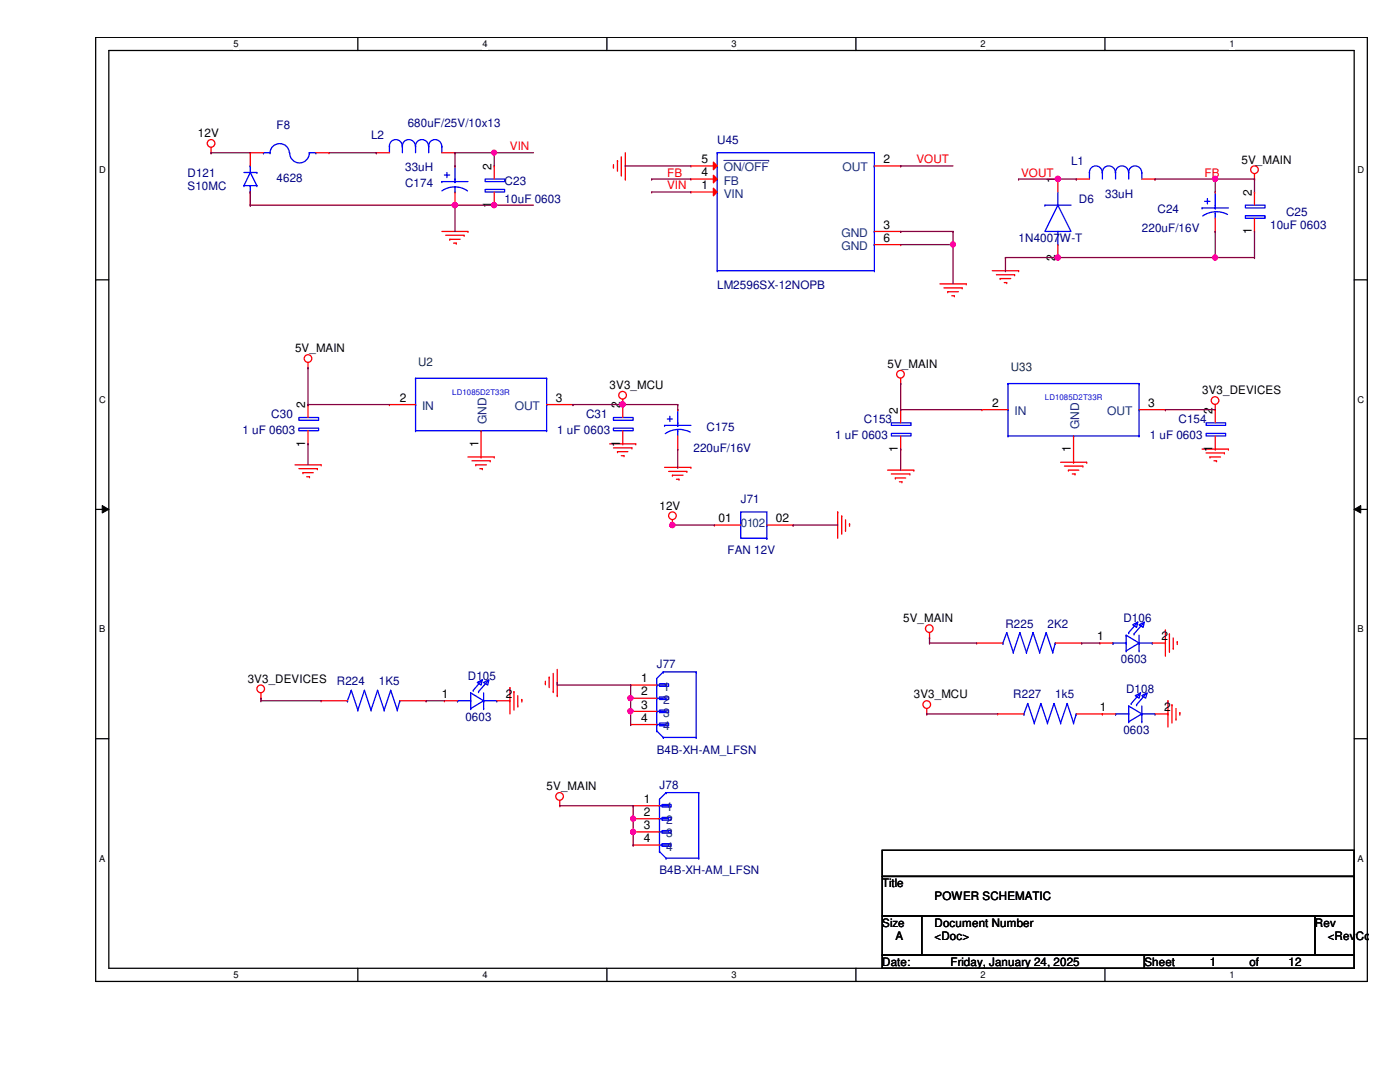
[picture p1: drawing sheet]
<svg xmlns="http://www.w3.org/2000/svg" width="279mm" height="216mm" viewBox="0 0 279 216" stroke-linecap="round" stroke-linejoin="round" font-family="sans-serif">
<path d="M19.1 7.5h253.8v188.3h-253.8zM21.7 10.1h248.6v183.1h-248.6z" fill="none" stroke="#000" stroke-width=".25"/>
<g fill="#fff">
<path d="M46.6 7.7h1v2.1h-1z"/>
<path d="M46.6 193.5h1v2.1h-1z"/>
</g>
<path d="M71.4 7.5v2.6M71.4 193.2v2.6" fill="none" stroke="#000" stroke-width=".25"/>
<g fill="#fff">
<path d="M96.3 7.7h1v2.1h-1z"/>
<path d="M96.3 193.5h1v2.1h-1z"/>
</g>
<path d="M121.1 7.5v2.6M121.1 193.2v2.6" fill="none" stroke="#000" stroke-width=".25"/>
<g fill="#fff">
<path d="M146 7.7h1v2.1h-1z"/>
<path d="M146 193.5h1v2.1h-1z"/>
</g>
<path d="M170.8 7.5v2.6M170.8 193.2v2.6" fill="none" stroke="#000" stroke-width=".25"/>
<g fill="#fff">
<path d="M195.7 7.7h1v2.1h-1z"/>
<path d="M195.7 193.5h1v2.1h-1z"/>
</g>
<path d="M220.5 7.5v2.6M220.5 193.2v2.6" fill="none" stroke="#000" stroke-width=".25"/>
<g fill="#fff">
<path d="M245.4 7.7h1v2.1h-1z"/>
<path d="M245.4 193.5h1v2.1h-1z"/>
<path d="M19.8 32.9h1.3v2.1h-1.3z"/>
<path d="M270.9 32.9h1.3v2.1h-1.3z"/>
<path d="M19.8 78.7h1.3v2.1h-1.3z"/>
<path d="M270.9 78.7h1.3v2.1h-1.3z"/>
</g>
<path d="M19.1 55.8h2.6M270.3 55.8h2.6" fill="none" stroke="#000" stroke-width=".25"/>
<g fill="#fff">
<path d="M19.8 124.5h1.2v2.1h-1.2z"/>
<path d="M270.9 124.5h1.3v2.1h-1.3z"/>
</g>
<path d="M19.1 101.6h2.6M270.3 101.6h2.6" fill="none" stroke="#000" stroke-width=".25"/>
<path d="M20.4 100.9l1.3 .7-1.3 .8zM270.3 101.6l1.3-.7v1.5z" fill="#000"/>
<path d="M20.4 100.9l1.3 .7-1.3 .8zM270.3 101.6l1.3-.7v1.5z" fill="none" stroke="#000" stroke-width=".2"/>
<g fill="#fff">
<path d="M19.8 170.3h1.2v2h-1.2z"/>
<path d="M270.9 170.3h1.3v2h-1.3z"/>
</g>
<path d="M19.1 147.4h2.6M270.3 147.4h2.6M176.1 169.7h94.2v5.2h-94.2zM176.1 174.9h94.2v7.9h-94.2zM176.1 182.8h7.8v7.8h-7.8zM176.1 190.6h52.3v2.6h-52.3zM183.9 182.8h78.5v7.8h-78.5zM228.4 190.6h41.9v2.6h-41.9zM262.4 182.8h7.9v7.8h-7.9z" fill="none" stroke="#000" stroke-width=".25"/>
<g fill="none" stroke="#f00" stroke-width=".25">
<path d="M42.1 30.5h.1M42.1 29.4v1.1M50 30.5h.1M50 30.5v2.6M50 38.3v2.6M98.6 33.1h.1M98.6 33.1v2.6M98.6 38.3v2.6M122.4 33.4h.1M122.4 32.9v.5M123.2 32h.1M123.2 32v2.2"/>
<path d="M124 34.9h.1M124 31.3v3.6M124.8 35.7h.1M124.8 30.5v5.2M250.4 35.7h.1M250.4 38.3h.1M250.4 34.7v1M250.4 38.3v2.6M50 40.9h.1M88.2 46.2h5.2M88.9 46.9h3.7M89.7 47.8h.1"/>
<path d="M89.7 47.8h2.1M90.5 48.5h.6M91.1 48.5h.1M92.6 46.9h.1M93.4 46.2h.1M98.6 40.9h.1M187.6 56.6h5.2M188.4 57.4h3.6M189.1 58.2h.1M189.1 58.2h2.2M189.9 59h.6M190.5 59h.1"/>
<path d="M192 57.4h.1M192.8 56.6h.1M198 54h5.3M198.8 54.8h3.7M199.6 55.6h.1M199.6 55.6h2.1M200.4 56.4h.5M200.9 56.4h.1M202.5 54.8h.1M203.3 54h.1M250.4 46.2h.1M250.4 43.6v2.6"/>
<path d="M61.5 73.4h.1M61.5 72.3v1.1M124.3 79.7v3.6M179.7 76.5h.1M179.7 75.5v1M58.9 92.8h5.2M59.6 93.5h3.7M60.5 94.3h.1M60.5 94.3h2M61.2 95.1h.6M61.8 95.1h.1M63.3 93.5h.1"/>
<path d="M64.1 92.8h.1M77.7 80.7h.1M77.7 80.7h5.2M93.4 91.2h5.2M94.2 91.9h3.6M95 92.8h.1M95 92.8h2.1M95.8 93.5h.5M96 91.2h.1M96 85.9v5.3M96.3 93.5h.1M97.8 91.9h.1"/>
<path d="M98.6 91.2h.1M109.1 80.7h5.2M114.3 80.7h.1M121.7 88.6h5.2M122.4 89.4h3.7M123.2 90.1h.1M123.2 90.1h2.1M124 90.9h.5M124.3 80.7h.1M124.3 88.6h.1M124.3 85.9v2.7M124.5 90.9h.1"/>
<path d="M126.1 89.4h.1M126.9 88.6h.1M132.6 93.3h5.3M133.4 94.1h3.7M134.2 94.8h.1M134.2 94.8h2.1M135 95.6h.5M135.3 89.6h.1M135.3 81.7h.1M135.3 87v2.6M135.5 95.6h.1M137.1 94.1h.1"/>
<path d="M137.9 93.3h.1M177.1 93.8h5.3M177.9 94.6h3.7M178.7 95.4h.1M178.7 95.4h2.1M179.5 96.1h.5M179.7 89.6h.1M179.7 81.7h.1M179.7 81.7v2.7M179.7 87v2.6M180 96.1h.1M181.6 94.6h.1"/>
<path d="M182.4 93.8h.1M211.7 92.2h5.2M212.4 93h3.7M213.2 93.8h.1M213.2 93.8h2.1M214 94.6h.5M214.5 94.6h.1M216.1 93h.1M216.9 92.2h.1M239.9 89.6h5.3M240.7 90.4h3.6M241.5 91.2h.1"/>
<path d="M241.5 91.2h2.1M242.3 91.9h.5M242.5 81.7h.1M242.5 89.6h.1M242.5 80.7v3.7M242.5 87v2.6M242.8 91.9h.1M244.3 90.4h.1M245.2 89.6h.1M134.2 104.8h.1M134.2 103.7v1.1M142.6 104.8h.1"/>
<path d="M142.6 104.8h5.2M153 104.8h5.3M158.3 104.8h.1M167.2 102.1h.1M167.2 102.1v5.3M168 103h.1M168 103v3.6M168.7 105.8h.1M168.7 103.7v2.1M169.5 104.5h.1M169.5 104.5v.5M52.1 139.3h.1"/>
<path d="M52.1 138.3v1M64.1 139.8h.1M64.1 139.8h5.2M79.8 139.8h5.2M85 139.8h.1M101.8 137.2h.1M101.8 137.2v5.3M102.6 138h.1M102.6 138v3.7M103.3 138.8v2.1M104.1 139.6h.1M104.1 139.6v.5"/>
<path d="M108.8 136.4h.1M108.8 135.9v.5M109.6 135.1h.1M109.6 135.1v2.1M110.4 138h.1M110.4 134.4v3.6M111.2 138.8h.1M111.2 133.6v5.2M185.5 127.3h.1M185.5 126.2v1.1M219.5 128.3h.1M219.5 128.3h2.6"/>
<path d="M230 128.3h2.6M232.6 125.7h.1M232.6 128.3h.1M232.6 125.7v5.2M233.1 139.8h.1M233.1 139.8v5.3M233.4 126.5h.1M233.4 126.5v3.7M234.1 129.4h.1M234.1 127.3v2.1M235 128.1h.1M235 128.1v.5"/>
<path d="M103.3 140.9h.1M111.7 159.7v1.1M185 142.5h.1M185 141.4v1.1M199.1 142.5h.1M199.1 142.5h5.2M214.8 142.5h5.2M220 142.5h.1M233.9 140.6h.1M233.9 140.6v3.7M234.7 143.5h.1M234.7 141.4v2.1"/>
<path d="M235.5 142.2h.1M235.5 142.2v.5M111.7 160.8h.1M126.4 160.8h.1M126.4 163.4h.1M126.4 166h.1M126.4 168.6h.1M126.4 160.8h5.2M126.4 163.4h5.2M126.4 166h5.2M126.4 168.6h5.2"/>
<circle cx="42.1" cy="28.6" r=".76"/>
<circle cx="250.4" cy="33.9" r=".76"/>
<circle cx="61.5" cy="71.5" r=".76"/>
<circle cx="124.3" cy="78.9" r=".76"/>
<circle cx="179.7" cy="74.7" r=".76"/>
<circle cx="242.5" cy="79.9" r=".76"/>
<circle cx="134.2" cy="102.9" r=".76"/>
<circle cx="52" cy="137.4" r=".76"/>
<circle cx="185.5" cy="125.4" r=".76"/>
<circle cx="111.7" cy="158.9" r=".76"/>
<circle cx="185" cy="140.6" r=".76"/>
</g>
<g fill="none" stroke="#00f" stroke-width=".25">
<path d="M48.7 37h.1M48.7 34.4h2.6M48.7 37h2.6M50 34.4h.1M50 37h.1M50 33.1h.1M50 38.3h.1M50 34.4l1.3 2.6M50 34.4l-1.3 2.6M50 33.1v1.3M50 37v1.3M51.3 37h.1"/>
<path d="M51.3 34.4h.1M96.8 37.8h3.9v.5h-3.9zM96.8 35.7h3.9v.5h-3.9zM143.1 30.5h.1M143.1 38.3h.1M143.1 35.7h.1M143.1 33.1h.1M143.1 30.5h31.4M143.1 30.5v23.5M174.5 30.5h.1M174.5 33.1h.1M174.5 30.5v23.5"/>
<path d="M143.1 54h.1M143.1 54h31.4M174.5 54h.1M174.5 46.2h.1M174.5 48.8h.1M248.5 43.1h4v.5h-4zM248.5 40.9h4v.6h-4zM82.9 75.5h.1M82.9 75.5v10.4M82.9 75.5h26.2M109.1 75.5h.1M109.1 75.5v10.4"/>
<path d="M82.9 85.9h.1M82.9 80.7h.1M82.9 85.9h26.2M96 85.9h.1M109.1 85.9h.1M109.1 80.7h.1M122.4 85.4h4v.5h-4zM122.4 83.3h4v.6h-4zM132.6 84.9h.1M132.6 84.9h5.3M133.2 83.6h1zM133.7 83.1v1z"/>
<path d="M135.3 84.9h.1M135.3 85.9h.1M135.3 84.4h.1M135.3 81.7v3.2M135.3 85.9v1.1M137.8 86.2a4.9 4.9 0 0 0-5 .3M177.9 86.5h3.9v.5h-3.9zM177.9 84.4h3.9v.5h-3.9zM240.7 86.5h3.9v.5h-3.9zM240.7 84.4h3.9v.5h-3.9zM147.8 102.1h5.2v5.3h-5.2zM153 107.4h.1"/>
<path d="M153 104.8h.1M69.3 139.8h.1M70.1 137.8h.1M70.1 137.8l1.3 3.9M70.1 137.8l-.8 2M72.7 137.8h.1M72.7 137.8l1.3 3.9M72.7 137.8l-1.3 3.9M75.4 137.8h.1M75.4 137.8l1.3 3.9M75.4 137.8l-1.4 3.9M78 137.8h.1"/>
<path d="M78 137.8l1.3 3.9M78 137.8l-1.3 3.9M79.8 139.8h.1M79.8 139.8l-.5 1.9M222.1 128.3h.1M222.1 128.3h2.6M224.7 128.3h.1M224.7 129.9h.1M224.7 126.7h.1M224.7 126.7v3.2M224.7 126.7l2.6 1.6M225.3 126.2h.1"/>
<path d="M226.1 124.7l1-.6-.3 1.1zM226.3 126.5h.1M227.1 124.1l-1.8 2.1M227.3 124.7l1.1-.6-.3 1.1zM227.3 128.3h.1M227.3 129.9h.1M227.3 128.3l-2.6 1.6M227.3 126.7v3.2M227.3 128.3h2.7M228.1 124.4l-1.8 2.1M230 128.3h.1M71.4 141.7h.1"/>
<path d="M74 141.7h.1M76.7 141.7h.1M79.3 141.7h.1M132.9 158.2h.1M132.9 158.2l-1.3 1.3v10.4M132.9 158.2h6.5M139.4 158.2h.1M139.4 158.2v13M204.3 142.5h.1M205.1 140.4h.1M205.1 140.4l1.3 3.9M205.1 140.4l-.8 2.1"/>
<path d="M206.4 144.3h.1M207.7 140.4h.1M207.7 140.4l1.3 3.9M207.7 140.4l-1.3 3.9M209 144.3h.1M210.4 140.4h.1M210.4 140.4l1.3 3.9M210.4 140.4l-1.4 3.9M211.7 144.3h.1M213 140.4h.1M213 140.4l1.2 3.9M213 140.4l-1.3 3.9"/>
<path d="M214.2 144.3h.1M214.8 142.5h.1M214.8 142.5l-.6 1.8M131.6 160.8h.1M131.6 169.9h.1M131.6 163.4h.1M131.6 166h.1M131.6 168.6h.1M131.6 169.9l1.3 1.3M131.6 160.8h1.8M131.6 163.4h1.8M131.6 166h1.8"/>
<path d="M131.6 168.6h1.8M132.1 160.5h1.8v.5h-1.8zM132.1 163.1h1.8v.6h-1.8zM132.1 165.7h1.8v.5h-1.8zM132.1 168.4h1.8v.5h-1.8zM132.9 171.2h.1M132.9 171.2h6.5M133.4 160.8h.1M133.4 163.4h.1M133.4 166h.1M133.4 168.6h.1M139.4 171.2h.1"/>
</g>
<path d="M142.4 37.5l.7 .8-.7 .8z" fill="#f00"/>
<path d="M137.9 38.3h.1M137.9 38.3h5.2M142.4 37.5l.7 .8-.7 .8zM174.5 33.1h5.2M179.7 33.1h.1M174.5 46.2h5.2M179.7 46.2h.1" fill="none" stroke="#f00" stroke-width=".25"/>
<path d="M142.4 35l.7 .7-.7 .8z" fill="#f00"/>
<path d="M137.9 35.7h.1M137.9 35.7h5.2M142.4 35l.7 .7-.7 .8z" fill="none" stroke="#f00" stroke-width=".25"/>
<path d="M142.4 32.3l.7 .8-.7 .8z" fill="#f00"/>
<g fill="none" stroke="#f00" stroke-width=".25">
<path d="M50 30.5h.1M50 30.5h2.6M63 30.5h2.7M65.7 30.5h.1M75.1 30.5h.1M75.1 30.5h2.6M88.2 30.5h2.6M90.8 30.5h.1M90.8 33.1h.1M90.8 38.3v2.6M137.9 33.1h.1M137.9 33.1h5.2"/>
<path d="M142.4 32.3l.7 .8-.7 .8zM211.1 35.7h.1M211.1 35.7v2.6M214.8 35.7h.1M214.8 35.7h2.6M227.9 35.7h2.6M230.5 35.7h.1M242.5 38.3h.1M90.8 40.9h.1M174.5 48.8h5.2M179.7 48.8h.1M211.1 51.4h.1"/>
<path d="M211.1 48.8v2.6M242.5 46.2h.1M242.5 43.6v2.6M61.5 88.6h.1M61.5 80.7h.1M61.5 80.7v2.6M61.5 85.9v2.7M196 81.7h.1M196 81.7h5.2M214.2 92.2h.1M214.2 87v5.2M227.3 81.7h5.3"/>
<path d="M232.6 81.7h.1M88.7 139.8h.1M88.7 139.8h2.6M99.1 139.8h2.7M101.8 139.8h.1M125.9 136.7h.1M125.9 139.3h.1M125.9 136.7h5.2M125.9 139.3h5.2M194.9 128.3h.1M194.9 128.3h5.3M210.6 128.3h5.3"/>
<path d="M215.9 128.3h.1M125.9 141.9h.1M125.9 144.6h.1M125.9 141.9h5.2M125.9 144.6h5.2M220 142.5h.1M220 142.5h2.6M230.5 142.5h2.6M233.1 142.5h.1"/>
</g>
<path d="M144.4 32h9M153.4 32h.1" fill="none" stroke="#004080" stroke-width=".2"/>
<g fill="none" stroke="#00f" stroke-width=".25">
<path d="M52.6 30.5h.1M52.6 30.5h1.3M53.9 30.5a1.93 1.93 0 0 1 1.9-1.8 1.93 1.93 0 0 1 1.9 1.8M53.9 30.5h.1M57.8 30.5a1.93 1.93 0 0 0 2 2 1.93 1.93 0 0 0 1.9-2M61.8 30.5h.1M61.8 30.5h1.2M63 30.5h.1M77.7 29.2h.1M77.7 29.2a1.27 1.27 0 0 1 1.3-1.3 1.27 1.27 0 0 1 1.3 1.3M77.7 29.2v1.3M80.3 29.2h.1"/>
<path d="M80.3 29.2a1.29 1.29 0 0 1 1.3-1.3 1.29 1.29 0 0 1 1.3 1.3M80.3 29.2v1.3M82.9 29.2h.1M82.9 29.2a1.29 1.29 0 0 1 1.3-1.3 1.29 1.29 0 0 1 1.3 1.3M82.9 29.2v1.3M85.6 29.2h.1M85.6 29.2a1.29 1.29 0 0 1 1.2-1.3 1.29 1.29 0 0 1 1.3 1.3M85.6 29.2v1.3M88.2 29.2h.1M88.2 38.1a4.5 4.5 0 0 1 5.1 0M88.2 36.2h.1M88.2 29.2v1.3"/>
<path d="M88.2 36.2h5.2M88.7 34.9h1zM89.2 34.4v1zM90.8 36.2h.1M90.8 37.3h.1M90.8 35.7h.1M90.8 38.3h.1M90.8 33.1v3.1M90.8 37.3v1M211.1 38.3v2.6M217.4 34.4h.1M217.4 34.4a1.27 1.27 0 0 1 1.3-1.3 1.27 1.27 0 0 1 1.3 1.3"/>
<path d="M217.4 34.4v1.3M220 34.4h.1M220 34.4a1.29 1.29 0 0 1 1.3-1.3 1.29 1.29 0 0 1 1.3 1.3M220 34.4v1.3M222.6 34.4h.1M222.6 34.4a1.29 1.29 0 0 1 1.3-1.3 1.29 1.29 0 0 1 1.3 1.3M222.6 34.4v1.3M225.3 34.4h.1M225.3 34.4a1.29 1.29 0 0 1 1.2-1.3 1.29 1.29 0 0 1 1.3 1.3M225.3 34.4v1.3M227.9 34.4h.1M227.9 34.4v1.3"/>
<path d="M241 39.6v1.1zM242.5 38.3v3.2M208.5 40.9h.1M208.5 40.9h5.2M211.1 40.9l2.6 5.3h-5.2zM211.1 40.9h.1M211.1 48.8h.1M211.1 46.2v2.6M239.9 41.5h.1M239.9 41.5h5.3M240.4 40.2h1.1zM242.5 41.5h.1"/>
<path d="M242.5 42.5h.1M242.5 40.9h.1M242.5 42.5v1.1M245 42.8a4.8 4.8 0 0 0-5 .3M201.2 76.5h.1M201.2 76.5v10.5M201.2 76.5h26.1M227.3 76.5h.1M227.3 76.5v10.5M59.6 85.4h4v.5h-4zM59.6 83.3h4v.6h-4zM201.2 87h.1"/>
<path d="M201.2 81.7h.1M201.2 87h26.1M214.2 87h.1M227.3 87h.1M227.3 81.7h.1M91.3 139.8h.1M91.3 139.8h2.6M93.9 139.8h.1M93.9 138.3h.1M93.9 138.3v3.1M93.9 138.3l2.6 1.5M94.4 137.8h.1"/>
<path d="M95.3 136.2l1-.6-.3 1.1zM95.5 138h.1M96.3 135.6l-1.9 2.2M96.5 136.2l1.1-.6-.3 1.1zM96.5 139.8h.1M96.5 139.8l-2.6 1.6M96.5 138.3v3.1M96.5 139.8h2.6M97.3 135.9l-1.8 2.1M99.1 139.8h.1M131.1 136.7h.1M131.1 139.3h.1"/>
<path d="M131.1 136.7h1.8M131.1 139.3h1.8M131.6 136.4h1.8v.5h-1.8zM131.6 139.1h1.8v.5h-1.8zM132.4 134.1h.1M132.4 134.1l-1.3 1.3v10.4M132.4 134.1h6.5M132.9 136.7h.1M132.9 139.3h.1M138.9 134.1h.1M138.9 134.1v13.1M200.2 128.3h.1"/>
<path d="M200.9 126.2h.1M200.9 126.2l1.3 4M200.9 126.2l-.7 2.1M202.2 130.2h.1M203.5 126.2h.1M203.5 126.2l1.4 4M203.5 126.2l-1.3 4M204.9 130.2h.1M206.2 126.2h.1M206.2 126.2l1.3 4M206.2 126.2l-1.3 4M207.5 130.2h.1"/>
<path d="M208.8 126.2h.1M208.8 126.2l1.3 4M208.8 126.2l-1.3 4M210.1 130.2h.1M210.6 128.3h.1M210.6 128.3l-.5 1.9M226.6 138.8l1-.5-.3 1zM227.6 138.3l-1.8 2.1M227.9 138.8l1-.5-.3 1zM228.6 138.5l-1.8 2.1M93.9 141.4h.1M96.5 141.4h.1"/>
<path d="M131.1 145.8h.1M131.1 141.9h.1M131.1 144.6h.1M131.1 145.8l1.3 1.4M131.1 141.9h1.8M131.1 144.6h1.8M131.6 141.7h1.8v.5h-1.8zM131.6 144.3h1.8v.5h-1.8zM132.4 147.2h.1M132.4 147.2h6.5M132.9 141.9h.1M132.9 144.6h.1"/>
<path d="M138.9 147.2h.1M222.6 142.5h.1M222.6 142.5h2.7M225.3 142.5h.1M225.3 144h.1M225.3 140.9h.1M225.3 140.9v3.1M225.3 140.9l2.6 1.6M225.8 140.4h.1M226.8 140.6h.1M227.9 142.5h.1M227.9 144h.1"/>
<path d="M227.9 142.5l-2.6 1.5M227.9 140.9v3.1M227.9 142.5h2.6M230.5 142.5h.1"/>
</g>
<path d="M61.5 73.4h.1M61.5 73.4v7.3M61.5 80.7h.1M61.5 80.7h16.2M114.3 80.7h.1M114.3 80.7h10" fill="none" stroke="#800040" stroke-width=".25"/>
<circle cx="124.2" cy="80.7" r=".51" fill="#f0f"/>
<circle cx="124.2" cy="80.7" r=".51" fill="none" stroke="#f0f" stroke-width=".25"/>
<g fill="none" stroke="#800040" stroke-width=".25">
<path d="M179.7 76.5h.1M179.7 76.5v5.2M61.5 88.6h.1M61.5 88.6v4.2M179.7 81.7h.1M179.7 89.6h.1M179.7 89.6v4.2M179.7 81.7h16.3M232.6 81.7h.1M232.6 81.7h9.9M133.7 104.8h.1M133.7 104.8h8.9"/>
<path d="M134.2 104.8h.1M158.3 104.8h.1M158.3 104.8h8.9M52.1 139.8h.1M52.1 139.3h.1M52.1 139.8h12M52.1 139.3v.5M85 139.8h.1M85 139.8h3.7M185.5 127.3h.1M185.5 128.3h.1M185.5 127.3v1"/>
<path d="M185.5 128.3h9.4M215.9 128.3h.1M215.9 128.3h3.6M185 142.5h.1M185 142.5h14.1"/>
</g>
<circle cx="134.2" cy="104.8" r=".51" fill="#f0f"/>
<circle cx="134.2" cy="104.8" r=".51" fill="none" stroke="#f0f" stroke-width=".25"/>
<path d="M42.1 30.5h.1M42.1 30.5h7.9M90.8 33.1h.1M90.8 30.5v2.6M98.6 30.5h.1M98.6 30.5h7.9M98.6 30.5v2.6" fill="none" stroke="#800040" stroke-width=".25"/>
<circle cx="98.6" cy="30.5" r=".49" fill="#f0f"/>
<circle cx="98.6" cy="30.5" r=".49" fill="none" stroke="#f0f" stroke-width=".25"/>
<path d="M124.8 33.1h.1M124.8 33.1h13.1M130 35.7h.1M130 35.7h7.9M179.7 33.1h.1M179.7 33.1h10.5M203.3 35.7h.1M203.3 35.7h11.5M214.8 35.7h.1" fill="none" stroke="#800040" stroke-width=".25"/>
<circle cx="211.1" cy="35.7" r=".51" fill="#f0f"/>
<circle cx="211.1" cy="35.7" r=".51" fill="none" stroke="#f0f" stroke-width=".25"/>
<path d="M230.5 35.7h.1M230.5 35.7h19.9M242.5 35.7h.1" fill="none" stroke="#800040" stroke-width=".25"/>
<circle cx="242.5" cy="35.7" r=".5" fill="#f0f"/>
<circle cx="242.5" cy="35.7" r=".5" fill="none" stroke="#f0f" stroke-width=".25"/>
<path d="M50 38.3h.1M50 38.3v2.6M130 38.3h.1M130 38.3h7.9M242.5 35.7h.1M242.5 35.7v2.6M250.4 35.7h.1M250.4 35.7v2.6M50 40.9h.1M50 40.9h40.8" fill="none" stroke="#800040" stroke-width=".25"/>
<circle cx="90.8" cy="40.9" r=".51" fill="#f0f"/>
<circle cx="90.8" cy="40.9" r=".51" fill="none" stroke="#f0f" stroke-width=".25"/>
<path d="M90.8 40.9h7.8M98.6 40.9h.1" fill="none" stroke="#800040" stroke-width=".25"/>
<circle cx="98.6" cy="40.9" r=".5" fill="#f0f"/>
<circle cx="98.6" cy="40.9" r=".5" fill="none" stroke="#f0f" stroke-width=".25"/>
<g fill="none" stroke="#800040" stroke-width=".25">
<path d="M90.8 40.9h.1M90.8 40.9v5.3M98.6 40.9h.1M98.6 40.9h7.9M179.7 46.2h.1M179.7 46.2h10.5M179.7 48.8h10.5M190.2 46.2h.1M190.2 48.8h.1M190.2 46.2v2.6M242.5 46.2h.1M242.5 46.2v5.2"/>
<path d="M250.4 51.4h.1M250.4 46.2v5.2"/>
</g>
<circle cx="190.2" cy="48.8" r=".5" fill="#f0f"/>
<circle cx="190.2" cy="48.8" r=".5" fill="none" stroke="#f0f" stroke-width=".25"/>
<path d="M190.2 48.8h.1M190.2 48.8v7.8M200.7 54h.1M200.7 51.4h.1M200.7 51.4v2.6M200.7 51.4h41.8M211.1 51.4h.1" fill="none" stroke="#800040" stroke-width=".25"/>
<circle cx="242.5" cy="51.4" r=".5" fill="#f0f"/>
<circle cx="242.5" cy="51.4" r=".5" fill="none" stroke="#f0f" stroke-width=".25"/>
<circle cx="211.1" cy="51.4" r=".51" fill="#f0f"/>
<circle cx="211.1" cy="51.4" r=".51" fill="none" stroke="#f0f" stroke-width=".25"/>
<g fill="none" stroke="#800040" stroke-width=".25">
<path d="M65.7 30.5h9.4M75.1 30.5h.1M90.8 30.5h.1M90.8 30.5h7.8M242.5 51.4h.1M242.5 51.4h7.9M124.3 80.7h.1M124.3 80.7h11M135.3 80.7h.1M135.3 93.3h.1M135.3 80.7v1M135.3 89.6v3.7"/>
<path d="M111.2 136.2h.1M111.2 136.2v.5h14.7M125.9 136.7h.1M125.9 139.3h.1M125.9 136.7v5.2M125.9 141.9h.1"/>
</g>
<circle cx="125.8" cy="139.3" r=".5" fill="#f0f"/>
<circle cx="125.8" cy="139.3" r=".5" fill="none" stroke="#f0f" stroke-width=".25"/>
<path d="M125.9 144.6h.1M125.9 141.9v2.7" fill="none" stroke="#800040" stroke-width=".25"/>
<circle cx="125.8" cy="141.9" r=".51" fill="#f0f"/>
<circle cx="125.8" cy="141.9" r=".51" fill="none" stroke="#f0f" stroke-width=".25"/>
<path d="M111.7 160.8h14.7M126.4 160.8h.1M126.4 163.4h.1M126.4 160.8v2.6" fill="none" stroke="#800040" stroke-width=".25"/>
<circle cx="126.3" cy="163.4" r=".5" fill="#f0f"/>
<circle cx="126.3" cy="163.4" r=".5" fill="none" stroke="#f0f" stroke-width=".25"/>
<path d="M126.4 166h.1M126.4 168.6h.1M126.4 163.4v5.2" fill="none" stroke="#800040" stroke-width=".25"/>
<circle cx="126.3" cy="166" r=".5" fill="#f0f"/>
<circle cx="126.3" cy="166" r=".5" fill="none" stroke="#f0f" stroke-width=".25"/>
<circle cx="124.2" cy="80.7" r=".51" fill="#f0f"/>
<circle cx="124.2" cy="80.7" r=".51" fill="none" stroke="#f0f" stroke-width=".25"/>
<circle cx="134.2" cy="104.8" r=".51" fill="#f0f"/>
<circle cx="134.2" cy="104.8" r=".51" fill="none" stroke="#f0f" stroke-width=".25"/>
<circle cx="98.6" cy="30.5" r=".49" fill="#f0f"/>
<circle cx="98.6" cy="30.5" r=".49" fill="none" stroke="#f0f" stroke-width=".25"/>
<circle cx="211.1" cy="35.7" r=".51" fill="#f0f"/>
<circle cx="211.1" cy="35.7" r=".51" fill="none" stroke="#f0f" stroke-width=".25"/>
<circle cx="242.5" cy="35.7" r=".5" fill="#f0f"/>
<circle cx="242.5" cy="35.7" r=".5" fill="none" stroke="#f0f" stroke-width=".25"/>
<circle cx="90.8" cy="40.9" r=".51" fill="#f0f"/>
<circle cx="90.8" cy="40.9" r=".51" fill="none" stroke="#f0f" stroke-width=".25"/>
<circle cx="98.6" cy="40.9" r=".5" fill="#f0f"/>
<circle cx="98.6" cy="40.9" r=".5" fill="none" stroke="#f0f" stroke-width=".25"/>
<circle cx="190.2" cy="48.8" r=".5" fill="#f0f"/>
<circle cx="190.2" cy="48.8" r=".5" fill="none" stroke="#f0f" stroke-width=".25"/>
<circle cx="242.5" cy="51.4" r=".5" fill="#f0f"/>
<circle cx="242.5" cy="51.4" r=".5" fill="none" stroke="#f0f" stroke-width=".25"/>
<circle cx="211.1" cy="51.4" r=".51" fill="#f0f"/>
<circle cx="211.1" cy="51.4" r=".51" fill="none" stroke="#f0f" stroke-width=".25"/>
<circle cx="125.8" cy="139.3" r=".5" fill="#f0f"/>
<circle cx="125.8" cy="139.3" r=".5" fill="none" stroke="#f0f" stroke-width=".25"/>
<circle cx="125.8" cy="141.9" r=".51" fill="#f0f"/>
<circle cx="125.8" cy="141.9" r=".51" fill="none" stroke="#f0f" stroke-width=".25"/>
<circle cx="126.3" cy="163.4" r=".5" fill="#f0f"/>
<circle cx="126.3" cy="163.4" r=".5" fill="none" stroke="#f0f" stroke-width=".25"/>
<circle cx="126.3" cy="166" r=".5" fill="#f0f"/>
<circle cx="126.3" cy="166" r=".5" fill="none" stroke="#f0f" stroke-width=".25"/>
<g font-size="2.4">
<text x="98.1" y="33.9" transform="rotate(-90 98.1 33.9)">2</text>
<text x="140" y="35.2">4</text>
<text x="140" y="32.6">5</text>
<text x="176.3" y="32.6">2</text>
<text x="98.1" y="41.5" transform="rotate(-90 98.1 41.5)">1</text>
<text x="140" y="37.8">1</text>
<text x="210.6" y="36.5" transform="rotate(-90 210.6 36.5)">1</text>
<text x="249.8" y="39.1" transform="rotate(-90 249.8 39.1)">2</text>
<text x="176.3" y="45.6">3</text>
<text x="249.8" y="46.7" transform="rotate(-90 249.8 46.7)">1</text>
<text x="176.3" y="48.3">6</text>
<text x="210.6" y="52" transform="rotate(-90 210.6 52)">2</text>
<text x="60.9" y="81.5" transform="rotate(-90 60.9 81.5)">2</text>
<text x="79.8" y="80.2">2</text>
<text x="110.9" y="80.2">3</text>
<text x="123.7" y="81.5" transform="rotate(-90 123.7 81.5)">2</text>
<text x="179.2" y="82.5" transform="rotate(-90 179.2 82.5)">2</text>
<text x="198" y="81.2">2</text>
<text x="229.2" y="81.2">3</text>
<text x="242" y="82.5" transform="rotate(-90 242 82.5)">2</text>
<text x="60.9" y="89.1" transform="rotate(-90 60.9 89.1)">1</text>
<text x="95.5" y="89.1" transform="rotate(-90 95.5 89.1)">1</text>
<text x="123.7" y="89.1" transform="rotate(-90 123.7 89.1)">1</text>
<text x="179.2" y="90.2" transform="rotate(-90 179.2 90.2)">1</text>
<text x="213.7" y="90.2" transform="rotate(-90 213.7 90.2)">1</text>
<text x="242" y="90.2" transform="rotate(-90 242 90.2)">1</text>
<text x="143.4" y="104.2">01</text>
<text x="154.9" y="104.2">02</text>
<text x="219" y="127.8">1</text>
<text x="231.8" y="127.8">2</text>
<text x="127.9" y="136.1">1</text>
<text x="88.2" y="139.3">1</text>
<text x="101" y="139.3">2</text>
<text x="127.9" y="138.8">2</text>
<text x="127.9" y="141.4">3</text>
<text x="219.5" y="141.9">1</text>
<text x="232.3" y="141.9">2</text>
<text x="127.9" y="144">4</text>
<text x="128.5" y="160.2">1</text>
<text x="128.5" y="162.8">2</text>
<text x="128.5" y="165.4">3</text>
<text x="128.5" y="168.1">4</text>
</g>
<g font-size="2.4" fill="#004080">
<text x="144.4" y="34.2">ON/OFF</text>
<text x="168.1" y="34.2">OUT</text>
<text x="144.4" y="39.4">VIN</text>
<text x="144.4" y="36.8">FB</text>
<text x="167.9" y="47.3">GND</text>
<text x="167.9" y="49.9">GND</text>
<text x="84.2" y="81.8">IN</text>
<text x="102.7" y="81.8">OUT</text>
<text x="202.5" y="82.8">IN</text>
<text x="221" y="82.8">OUT</text>
<text x="97.1" y="84.6" transform="rotate(-90 97.1 84.6)">GND</text>
<text x="215.3" y="85.7" transform="rotate(-90 215.3 85.7)">GND</text>
<text x="132.4" y="137.8">1</text>
<text x="132.4" y="140.4">2</text>
<text x="132.4" y="143">3</text>
<text x="132.4" y="145.7">4</text>
<text x="132.9" y="161.9">1</text>
<text x="132.9" y="164.5">2</text>
<text x="132.9" y="167.1">3</text>
<text x="132.9" y="169.7">4</text>
</g>
<g font-size="2.3">
<text x="39.5" y="27.4">12V</text>
<text x="247.8" y="32.6">5V_MAIN</text>
<text x="58.9" y="70.3">5V_MAIN</text>
<text x="121.7" y="77.6">3V3_MCU</text>
<text x="177.1" y="73.4">5V_MAIN</text>
<text x="239.9" y="78.7">3V3_DEVICES</text>
<text x="131.6" y="101.7">12V</text>
<text x="180.3" y="124.2">5V_MAIN</text>
<text x="49.4" y="136.2">3V3_DEVICES</text>
<text x="182.4" y="139.4">3V3_MCU</text>
<text x="109.1" y="157.7">5V_MAIN</text>
<text x="176.1" y="177">Title</text>
<text x="186.5" y="179.7">POWER SCHEMATIC</text>
<text x="176.1" y="184.9">Size</text>
<text x="186.5" y="184.9">Document Number</text>
<text x="262.4" y="184.9">Rev</text>
<text x="178.7" y="187.5">A</text>
<text x="186.5" y="187.5">&lt;Doc&gt;</text>
<text x="265" y="187.5">&lt;RevCo</text>
<text x="176.1" y="192.7">Date:</text>
<text x="189.7" y="192.7">Friday, January 24, 2025</text>
<text x="228.4" y="192.7">Sheet</text>
<text x="241.5" y="192.7">1</text>
<text x="249.3" y="192.7">of</text>
<text x="257.2" y="192.7">12</text>
</g>
<g font-size="2.3" fill="#000080">
<text x="55.2" y="25.8">F8</text>
<text x="74" y="27.7">L2</text>
<text x="81.4" y="25.3">680uF/25V/10x13</text>
<text x="143.1" y="28.7">U45</text>
<text x="37.4" y="35.3">D121</text>
<text x="80.9" y="34.2">33uH</text>
<text x="213.7" y="32.9">L1</text>
<text x="37.4" y="37.9">S10MC</text>
<text x="55.2" y="36.3">4628</text>
<text x="80.9" y="37.3">C174</text>
<text x="100.7" y="36.8">C23</text>
<text x="100.7" y="40.5">10uF 0603</text>
<text x="215.3" y="40.5">D6</text>
<text x="220.6" y="39.5">33uH</text>
<text x="227.9" y="46.2">220uF/16V</text>
<text x="231" y="42.6">C24</text>
<text x="253.5" y="45.7">10uF 0603</text>
<text x="256.7" y="43.1">C25</text>
<text x="203.3" y="48.3">1N4007W-T</text>
<text x="143.1" y="57.7">LM2596SX-12NOPB</text>
<text x="54.1" y="83.4">C30</text>
<text x="117" y="83.4">C31</text>
<text x="48.4" y="86.5">1 uF 0603</text>
<text x="111.2" y="86.5">1 uF 0603</text>
<text x="141" y="86">C175</text>
<text x="166.7" y="87.6">1 uF 0603</text>
<text x="172.4" y="84.5">C153</text>
<text x="229.4" y="87.6">1 uF 0603</text>
<text x="235.2" y="84.5">C154</text>
<text x="138.4" y="90.2">220uF/16V</text>
<text x="147.8" y="100.4">J71</text>
<text x="145.2" y="110.6">FAN 12V</text>
<text x="200.7" y="125.3">R225</text>
<text x="209" y="125.3">2K2</text>
<text x="224.2" y="124.2">D106</text>
<text x="67.2" y="136.8">R224</text>
<text x="75.6" y="136.8">1K5</text>
<text x="93.4" y="135.7">D105</text>
<text x="131.1" y="133.3">J77</text>
<text x="223.7" y="132.3">0603</text>
<text x="92.9" y="143.8">0603</text>
<text x="202.2" y="139.4">R227</text>
<text x="210.6" y="139.4">1k5</text>
<text x="224.7" y="138.3">D108</text>
<text x="224.2" y="146.4">0603</text>
<text x="131.1" y="150.4">B4B-XH-AM_LFSN</text>
<text x="131.6" y="157.4">J78</text>
<text x="131.6" y="174.5">B4B-XH-AM_LFSN</text>
</g>
<g font-size="2.3" fill="#f00">
<text x="101.8" y="30">VIN</text>
<text x="133.1" y="35.2">FB</text>
<text x="182.9" y="32.6">VOUT</text>
<text x="203.8" y="35.2">VOUT</text>
<text x="240.4" y="35.2">FB</text>
<text x="133.1" y="37.8">VIN</text>
</g>
<g font-size="2.3" fill="#004040">
<text x="83.4" y="72.9">U2</text>
<text x="201.7" y="74">U33</text>
</g>
<text font-size="2.3" fill="#004080" x="147.8" y="105.1">0102</text>
<g font-size="1.9">
<text x="46.6" y="9.4">5</text>
<text x="96.3" y="9.4">4</text>
<text x="146" y="9.4">3</text>
<text x="195.7" y="9.4">2</text>
<text x="245.4" y="9.4">1</text>
<text x="19.8" y="34.6">D</text>
<text x="270.9" y="34.6">D</text>
<text x="19.8" y="80.3">C</text>
<text x="270.9" y="80.3">C</text>
<text x="19.8" y="126.2">B</text>
<text x="270.9" y="126.2">B</text>
<text x="19.8" y="171.9">A</text>
<text x="270.9" y="171.9">A</text>
<text x="46.6" y="195.2">5</text>
<text x="96.3" y="195.2">4</text>
<text x="146" y="195.2">3</text>
<text x="195.7" y="195.2">2</text>
<text x="245.4" y="195.2">1</text>
</g>
<g font-size="1.6" fill="#00f">
<text x="90.3" y="78.7">LD1085D2T33R</text>
<text x="208.5" y="79.8">LD1085D2T33R</text>
</g>
</svg>
